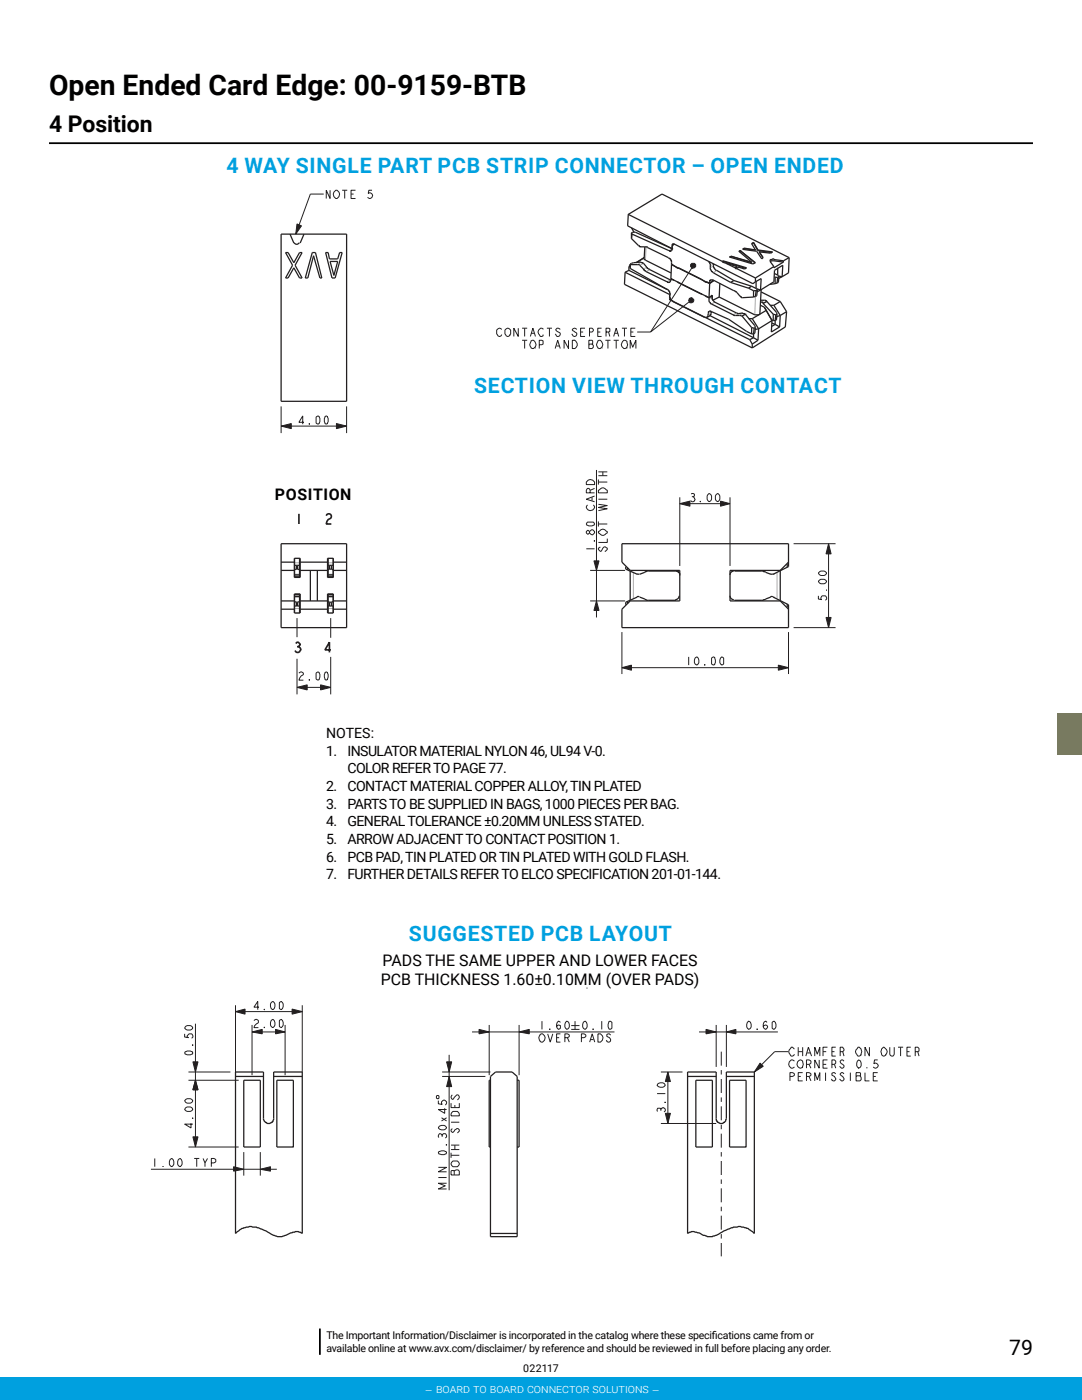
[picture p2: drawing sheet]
<svg xmlns="http://www.w3.org/2000/svg" width="216mm" height="279mm" viewBox="0 0 216 279" stroke-linecap="round" stroke-linejoin="round" font-family="sans-serif">
<path d="M9.8 28.6h196.3" fill="none" stroke="#000" stroke-width=".35"/>
<path d="M211 142.3h4.9v8.3h-4.9z" fill="#787a60"/>
<path d="M137.4 131.1v1.6M138.8 131.2l.3-.1a1.05 1.05 0 0 1 0 1.6l-.3-.1a.94 .94 0 0 1 0-1.4zM140.6 132.6l.1 .1zM142 131.3l.4-.2a1 1 0 0 1 .2 1.4l-.2 .2-.4-.2zM143.8 131.3l.2-.2 .4 .2v1.2l-.4 .2a1 1 0 0 1-.2-1.4z" fill="none" stroke="#231f20" stroke-width=".2"/>
<path d="M155.3 132.7l2 .5-2 .6z" fill="#231f20"/>
<path d="M155.3 132.7l2 .5-2 .6z" fill="none" stroke="#231f20" stroke-width=".2"/>
<path d="M124.1 133.2l1.9-.5v1.1z" fill="#231f20"/>
<path d="M60.7 84.3h-1.1l.8-1.3v1.7M61.7 84.5l.1 .2zM63.1 83.3l.4-.3 .2 .1a1.11 1.11 0 0 1-.2 1.6l-.4-.3zM64.8 83.1l.3-.1 .3 .1a1.11 1.11 0 0 1-.3 1.6l-.3-.2a1.62 1.62 0 0 1 0-1.4zM124.1 133.2l1.9-.5v1.1z" fill="none" stroke="#231f20" stroke-width=".2"/>
<path d="M56.1 85l2-.5v1z" fill="#231f20"/>
<path d="M56.1 85l2-.5v1z" fill="none" stroke="#231f20" stroke-width=".2"/>
<path d="M67.1 84.5l2.1 .5-2.1 .5z" fill="#231f20"/>
<path d="M67.1 84.5l2.1 .5-2.1 .5zM59.6 134.3a.51 .51 0 0 1 .9 0l-.1 .4a1.28 1.28 0 0 0-.8 1h.9M61.7 135.6l.1 .1zM63.1 134.3l.4-.2a1 1 0 0 1 0 1.6l-.4-.2zM64.8 134.2l.3-.1a1 1 0 0 1 0 1.6 1 1 0 0 1-.3-1.4z" fill="none" stroke="#231f20" stroke-width=".2"/>
<path d="M59.3 137.2l2-.5v1z" fill="#231f20"/>
<path d="M59.3 137.2l2-.5v1z" fill="none" stroke="#231f20" stroke-width=".2"/>
<path d="M64 136.7l2 .5-2 .5z" fill="#231f20"/>
<g fill="none" stroke="#231f20" stroke-width=".2">
<path d="M117 96.2a.92 .92 0 0 1 .8-.5 .92 .92 0 0 1 .8 .5v.5h-1.6zM117.8 98.4l-.2-.8-.4-.1-.2 .4v.5h1.6M118.1 99.2v.7M118.6 97.5l-.8 .4M118.6 99l-1.6 .6 1.6 .5M119.4 97.9l.3-.2a.85 .85 0 0 1 1-.2 .85 .85 0 0 1 .5 .9h-1.8zM119.4 95.7v1M119.4 99.6h1.8M119.4 96.2h1.8M119.4 94.9h1.8M119.4 94.2h1.8M120.3 94.2v.7"/>
<path d="M117 109.5h1.6M117.1 104.3l.1-.1h1.2l.2 .4-.1 .2-.4 .2h-.6l-.4-.2-.1-.2zM117.2 100.8a.57 .57 0 0 0-.2 .5 .57 .57 0 0 0 .4 .5l.4 .1a.88 .88 0 0 0 .8-.7l-.2-.4M117.6 106.1l-.2-.3-.4 .3v.3l.2 .2 .4-.2M118.5 108l.1-.1zM119.4 100.6l1.8 .3-1.8 .4 1.8 .2-1.8 .4M119.4 104.1v1M119.4 104.6h1.8M119.4 106.1l.3-.1a.86 .86 0 0 1 .8-.3 .86 .86 0 0 1 .7 .7l-.3 .1a.86 .86 0 0 1-.9 .3 .86 .86 0 0 1-.6-.7zM119.8 109.1l-.4 .3v.3l.4 .3 .2-.1a.9 .9 0 0 1 .8-.8l.4 .3v.3l-.5 .3M121.2 107.5v.8h-1.8M64 136.7l2 .5-2 .5z"/>
<circle cx="118.2" cy="106.2" r=".5"/>
</g>
<path d="M118.5 111.9h1l-.5 1.9z" fill="#231f20"/>
<path d="M118.5 111.9h1l-.5 1.9z" fill="none" stroke="#231f20" stroke-width=".2"/>
<path d="M119 119.9l.5 1.9h-1z" fill="#231f20"/>
<path d="M137.9 98.6l.2-.1 .5 .1v.4l-.3 .1 .3 .3a.46 .46 0 0 1-.2 .6 .46 .46 0 0 1-.6-.1M138.1 99.1h.2M141.4 98.6l.1-.1 .2 .1 .3 .4v.6l-.5 .5-.4-.5v-.6zM142.9 98.7l.4-.2 .3 .5v.6l-.3 .5-.6-.5zM119 119.9l.5 1.9h-1zM139.7 100l.1 .1z" fill="none" stroke="#231f20" stroke-width=".2"/>
<path d="M135.6 100.5l2.1-.5v1z" fill="#231f20"/>
<path d="M135.6 100.5l2.1-.5v1z" fill="none" stroke="#231f20" stroke-width=".2"/>
<path d="M143.8 100l1.9 .5-1.9 .5z" fill="#231f20"/>
<path d="M143.8 100l1.9 .5-1.9 .5zM163.3 118.9v.6l.6 .2-.1-.2 .1-.5 .2-.1h.6l.2 .4v.2l-.2 .3M163.3 116l.5-.4h.6l.5 .4-.5 .5h-.6zM163.3 114.3l.5-.3h.6l.5 .3-.5 .6h-.6zM164.9 117.8h-.1h.1" fill="none" stroke="#231f20" stroke-width=".2"/>
<path d="M164.8 123.2h1l-.5 2.1z" fill="#231f20"/>
<path d="M164.8 123.2h1l-.5 2.1z" fill="none" stroke="#231f20" stroke-width=".2"/>
<path d="M165.3 108.5l.5 2h-1z" fill="#231f20"/>
<path d="M165.3 108.5l.5 2h-1z" fill="none" stroke="#231f20" stroke-width=".2"/>
<path d="M59.6 102.5v2.1M65.1 102.9a.53 .53 0 0 1 .9-.2 .53 .53 0 0 1-.3 .9l-.5 .5-.1 .5h1M59 128.4l.3-.2h.2l.4 .4-.4 .5a.55 .55 0 0 1 .3 .9 .55 .55 0 0 1-.9-.2M59.3 129.1h.2M66 129.7h-1.2l.9-1.5v2" fill="none" stroke="#231f20" stroke-width=".33"/>
<path d="M59.3 44.7l.9 .4-1.2 1.6z" fill="#231f20"/>
<g fill="none" stroke="#231f20" stroke-width=".2">
<path d="M64.6 38.7h-2.7l-2.9 8M65.9 38v1.6l-.8-1.6v1.6M66.7 38.2l.3-.2h.3a.92 .92 0 0 1 .5 .8 .92 .92 0 0 1-.5 .8h-.3l-.4-.4-.1-.5zM68.3 38h1M68.8 38v1.6M70 38.7h.6M70.9 38h-.9v1.6h.9M74.2 38h-.6l-.1 .6 .2-.1 .4 .1 .3 .4-.2 .4a.51 .51 0 0 1-.9 0M59.3 44.7l.9 .4-1.2 1.6zM137.9 59.9l-8.1 6.4M138.3 53.1l-8.5 13.2M100.1 65.8l-.1-.2a.56 .56 0 0 0-.9 .3v.7l.3 .4 .3 .1 .4-.3"/>
<path d="M100.8 65.9l.2-.3a.56 .56 0 0 1 .9 .3v.7l-.5 .5-.4-.1-.2-.4zM101.6 66.9h.1M103.4 65.5v1.6l-.9-1.6v1.6M104.2 65.5h1M104.2 67.9h1M104.7 65.5v1.6M104.7 67.9v1.7M105.8 67.1l.5-1.6 .5 1.6M106 66.5h.6M106 68l.2-.1a.83 .83 0 0 1 .8 .8 .83 .83 0 0 1-.8 .9l-.2-.3a.9 .9 0 0 1 0-1.3zM106.7 69.4h.1M107.6 68.8l.8-.1v-.7l-.8-.1v1.7"/>
<path d="M108.4 65.8v-.2a.7 .7 0 0 0-.9 .3 .7 .7 0 0 0 .1 .9l.3 .3 .5-.1v-.2M109.1 65.5h1M109.6 65.5v1.6M110.8 69.6l.5-1.7 .5 1.7M111 69.1h.7M111.8 65.8l-.6-.3-.3 .3 .3 .3a.57 .57 0 0 1 .5 .3 .57 .57 0 0 1 0 .6l-.5 .1-.4-.5M113.4 67.9v1.7l-.8-1.7v1.7M114.2 67.9a.84 .84 0 0 1 1 .8 .84 .84 0 0 1-1 .9zM114.5 67.9h.1M115.1 65.8l-.1-.2a.49 .49 0 0 0-.8 .2l.1 .2 .8 .5v.3l-.1 .2-.4 .1-.5-.5M115.9 66.3h.5M116.7 65.5h-.8v1.6h.8"/>
<path d="M117.5 67.9h.6l.2 .1-.2 .7 .3 .2v.4l-.3 .3h-.6zM117.5 68.8h.1M117.5 68.7h.6M117.6 66.3h.5l.2-.2 .1-.2-.3-.4h-.5v1.6M119.3 68l.2-.1a.83 .83 0 0 1 .8 .8 .83 .83 0 0 1-.8 .9l-.2-.3a.9 .9 0 0 1 0-1.3zM119.3 66.3h.5M120 69.4h.1M120 65.5h-.7v1.6h.7M120.8 67.9h1M120.9 66.3l.8-.2v-.5l-.8-.1v1.6M121.3 67.9v1.7M121.4 66.3l.3 .8"/>
<path d="M122.4 67.9h1.1M122.4 67.1l.6-1.6 .5 1.6M122.7 66.5h.6M123 67.9v1.7M124.1 65.5h1M124.5 67.9h.2a.86 .86 0 0 1 .5 .9 .86 .86 0 0 1-.7 .8 .92 .92 0 0 1-.5-.9 .92 .92 0 0 1 .5-.8zM124.6 65.5v1.6M125 69.4h.1M125.7 69.6v-1.7l.6 1.4 .6-1.4v1.7M125.9 66.3h.5M126.8 65.5h-.9v1.6h.9M127.1 66.3h2.7"/>
<path d="M56.1 85h13.1M56.1 81.1v5.3M69.2 81.1v5.3M119 93.8v29.4M135.6 99.2v13.8M145.7 99.2v13.8M117.8 119.9h6.9M117.8 113.8h6.9M135.6 100.5h10.1M158.4 108.5h8.3M165.3 108.5v16.8M59.3 137.2h6.7"/>
<path d="M59.3 123.4v3.8M59.3 131.5v7.1M66 123.4v3.9M66 131.1v7.5M124.1 133.2h33.2M124.1 126.1v8.4M157.3 126.1v8.4M158.4 125.3h8.3"/>
</g>
<g fill="none" stroke="#a8aaad" stroke-width=".2">
<path d="M127.9 52.3l-.6 .5M128.4 52.6l-.8 .3M128.9 49.3l-.1 2.6M129 53.3l-.6 .4M129.7 53.8l-.8 .4M133.6 59.5h.1M133.7 55.9l-.6 .3M133.9 59.9h.1M134.1 49.6l-.6 .4M134.4 48.6l-.3 .3M142.1 59.3l-.6 .4M142.2 55.9l-.6 .3"/>
<path d="M142.4 52.7l-.7 .4M142.4 53.1l-.7 .3M143 54l-.6 .5M150.7 59.2l-.1 3.6M152.5 59.9l-.6 .4M154.4 51.8v.3M141.9 62.6l-.7 .4M142 62.2l-.6 .4M142.6 60.3l-.6 .4M146.9 62.5l-.6 .3M147.4 62.6l-.6 .4M148.2 62.5l-.6 .5"/>
<path d="M148.7 62.7l-.8 .4M153 60l-.7 .6M58.8 112.3h1M58.8 111.4h1M58.8 119.2h1M58.8 118.9h1M58.8 114.9h1M58.8 114.6h1M65.5 114.9h1M65.5 114.6h1M65.5 119.2h1M65.5 118.9h1"/>
<path d="M65.5 112.3h1M65.5 111.4h1M126.4 114.3v5.1M155.1 114.3v5.1M58.8 122.3h1M58.8 121.5h1M65.5 122.3h1M65.5 121.5h1"/>
</g>
<g fill="none" stroke="#231f20" stroke-width=".25">
<path d="M56.1 46.7h13.1v33.4h-13.1zM57 50.4h.5l1.1 2 1.2-2h.5l-1.4 2.5 1.4 2.6h-.5l-1.2-2.1-1.1 2.1h-.5l1.4-2.6zM57.9 46.7l.7 1.8M58.7 48.4a.57 .57 0 0 0 .5 .4 .57 .57 0 0 0 .5-.4M60.7 46.7l-.8 1.8M62.3 50.4h.6l1.3 5.1h-.4l-1.2-4.5-1.2 4.5h-.5zM65 50.4h.5l.2 1.3h1.7l.4-1.3h.5l-1.4 5.1h-.7zM65.9 52.2h1.5l-.8 2.8zM124.7 54.3l8.9 4.5M124.7 54.3l-.1 2.4 25.5 12.7M125.4 42.8l18.7 9.4M125.5 54l-.8 .3"/>
<path d="M125.7 53.1l-.2 .1v.8M125.7 52.8h1.6M126 45.5l.5 .8M126 46.5v1.1M126 46.5l.8-.2 7.3 3.3M126 46.5l.1 .2M126 47.6l1.4 1.4M126.1 46.7l-.1 .9M126.1 46.7l7.4 3.3M126.9 52.4l1.6-1-1.5 1M127.6 52.9l.8 .8M127.9 52.3l-1.5 .1-.7 .3v.9l7.4 4.2-7.6-3.8"/>
<path d="M127.9 49.3h.8l-.2 2.2M128.4 52.6l.6 .7M128.8 51.9l5.1 2.6M128.9 54.2l4.2 2M129.2 49.4l4.2 2M129.7 53.8l4 2.1h.2v-.3M133.6 58.8v.7M133.6 58.8h.1M133.7 58.6l-.1 .6M133.9 55.6h.1M133.9 59.9l15.7 7.9M134 52.8l-.1 2.8"/>
<path d="M134 52.4v.4M134 52.8l7.6 3.8M134 52.7l1.3 .9 .1-.2 4.6 2.3 .8 .7M134.1 49.6h.1M134.1 48.9v.7M134.1 49.6l-8.9-4.5 .2-2.3 6.7-4.1 25.4 12.7M134.2 55.9h.3M134.2 55.9l-.3-.3 7.6 3.8M134.2 55.9h.1M134.4 48.6l15.8 8 .5-.4M134.5 48.8l-.1 .1M135.1 56.2l.2 .2"/>
<path d="M135.3 56.4l4.5 2.2M135.3 56.4h.1M139.8 58.6h.3M139.8 58.6h.1M140.7 59l.1 .2M140.8 59.2l.7 .2M140.8 59.2h.1M141 56.2l.6 .3M141 56.2l-.2 .2 .2-.2M141.5 59.4v.3M141.5 59.4l.6-.5v.8M141.6 56.6l-.1 2.8"/>
<path d="M141.6 56.2v.3M141.7 53.1v.3M142 59h.1l-.6 .4M142.2 56.1h.1M142.2 56.1v-.2l4.2 2.1M142.2 56.1l-.6 .4M142.2 56.1l-.6 .5M142.4 54.5l3.4 1.9M142.4 52.7v.4M143 54l3.4 2M143.5 59.3l7.1 3.5M143.5 59.3l-1.3 .6"/>
<path d="M143.6 56.5l-.1 2.8M144.1 52.2v.1l.8 .3M144.3 52.1l-.2 .1M144.3 52.2l-.2 .1M144.3 52l4.7 1.4-.4 .3-1.2-.4-.5 .3M144.3 52.1v.1M144.3 52.2l4.5 1.4M144.9 52.6h.1M144.9 52.6l2.2 .6M144.9 52.6l1.8 .8M145.8 56.4l3.5 1.1M145.9 51.2l-.2 .1"/>
<path d="M145.9 51.2h.1M145.9 51.2l4.1 1.2v-.1M146.4 56l3.6 1.1M146.4 56l-.6 .4M146.7 53.4l.2 .3v-.1M146.7 53.4h.1M146.9 53.6l3.8 1.9M147.1 53.2l-.4 .2M147.1 58.4l.6 .8M147.1 53.2v.1l-.4 .1M147.7 50l2.9 2.4M147.7 50l-.3 .1 2.6 2.2-4.1-1.1"/>
<path d="M147.7 50l-.3 .3M147.7 50l3 2.4-.5 .3-4.7-1.4 .4-.1M147.7 50h.1M148.2 49.8l2.8 .3 1 1.6 .3-.3-.8-1.1M148.5 49.5l-.3 .3M148.5 49.6l-.3 .2M148.5 49.6l2.2 .3M148.5 49.5l2.2 .4M148.5 49.5v.1M149.3 57.5l1.1 .5M150 57.1l1 .5M150 48.6l.7 1.3"/>
<path d="M150 57.1l-.7 .4M150.4 48.5l.8 1.5M150.4 48.4l.8 1.5M150.4 59.3l-2.2 .1M150.4 58h.5M150.4 48.4l-.4 .2M150.4 48.5l-.4 .1M150.4 48.4v.1M150.4 58v1.3M150.7 49.9h.1M150.7 56.2l1.2-.6-.1 2.3M150.7 55.5v.7"/>
<path d="M150.7 59.2l-.3 .1M150.9 58l-.2 1.2M150.9 56.1v1.4M151 57.6l.8 .3M151 57.6l.1 .3M151.1 57.9l-.1 1.1-.3 .2M151.1 57.9l-.2 .1M151.2 49.9l3 .4-.4 .2-2.3-.2M151.2 49.9v.1M151.2 50l2.8 .4M151.5 50.3h.1M151.8 59.9h.7"/>
<path d="M151.8 57.9l-.8 .4M151.9 58.3l3.8 1.9M151.9 57.8l-.3 4.8M153.7 52.2l.7 1M154.4 53.2l-3.7 2.3M154.4 52l1.9 .3-1.9 1.1v-.2M154.4 51.8l1.9 .2M154.5 54.6l.8 .4 .1 .2M154.5 55.2l.2 .1M154.7 56.6l-1 .1M154.7 55.3h.5M154.7 55.3v1.3"/>
<path d="M155.1 56.5l-.4 .1M155.2 53.4v1.4M155.2 55.3l-.1 1.2M155.3 55.1l.8 .1M155.4 55.2l-.2 .1M155.4 55.2l-.1 1.2-.2 .1M156.1 55.2l-.8 .4M156.1 55.2l.1-2.3-1.7 1.1-.1 2.2-2.6 1.7M156.3 52.1v.2M157.5 51.4l-.2 3.1-1.2 .7M157.5 51.4l-1.2 .6M134.2 60.2l6.4 3.1"/>
<path d="M141.4 62.6l-.2 .4M141.6 63l8.8 4.4M141.7 63l-.6 .3M141.9 62.6l.1-.4 3.4 1.5 3.6 2.4 1 .5M142 60.7l4.3 2.1M142.6 60.3l4.3 2.2M146.8 63h.8M147.9 63.1h.2M148.1 63.1l1.9 2.3M148.2 62.5l-.8 .1M148.7 62.7h.1M148.7 62.7l1.9 2.3 .1 .4"/>
<path d="M148.7 62.7l-.6 .4M149.3 63.6h.8M149.6 67.8l.5 .9M150 65.4l.5 .1M150 66.6h.4M150 65.4v1.2M150.1 63.6l1.3 2M150.1 68.7v.7M150.4 67.4l.8 .5M150.4 66.6v.8M150.4 67.4l-.8 .4M150.5 65.5l-.1 1.1"/>
<path d="M150.7 65.4l-.1 1.1-.2 .1M150.7 65.4l-.2 .1M151.2 67.9l-1.1 .8M151.4 65.6l-.8 .2M151.4 65.6l-.2 2.3M151.8 60.3h.1M151.8 60.9l.7 .4M152.3 60.6h.1M152.3 60.6l2 2.1M152.5 61.3l.4 .6M152.5 61.3l1.5 2.7-1.1-2.1M152.9 61.9l-2.8 1.7"/>
<path d="M153 60.2l-.7 .4M153 60v.2M153 60.2l1.9 2.1 .2 .4M153.7 60.9h.7M154 64.5l.7 .2M154.3 62.7l.5 .1M154.3 62.7v1.3M154.4 60.9l1.3 2.1M154.7 64.7l.9 .5M154.7 64.7l-.7 .4M154.8 62.8l-.1 1.9M155.1 62.7l-.2 1.2-.6 .1-.3-.1"/>
<path d="M155.1 62.7l-.3 .1M155.6 65.2l-1.7 1.1 .1-2.3-2.6 1.6M155.7 63l-.8 .2M155.7 60.2l1.3 2M155.7 60.2l-1.3 .7M155.7 63l-.1 2.2M157 62.2l-.3 3-6.6 4.2M157 62.2l-1.3 .8M56.1 119.9h2.7M56.1 108.5h13.1v16.8h-13.1zM56.1 113.8h2.7M56.1 112.2h2.7"/>
<path d="M58.8 118.5h1.1v3.8h-1.1zM58.8 111.4h1.1v3.8h-1.1zM58.8 119h1M58.8 118.7h1M58.8 112.8h1M58.8 115.1h1M58.8 114.7h1M59.1 112.8v.8M59.1 113.6l-.3 .1M59.1 113.6h.3M59.4 112.8v.8M59.4 113.6l.4 .1"/>
<path d="M59.8 111.4v3.8M59.8 118.5v3.8M59.9 119.9h5.5M59.9 113.8h5.5M59.9 112.2h5.5M61.9 113.8v6.1M63.3 113.8v6.1M65.4 118.5h1.1v3.8h-1.1zM65.4 111.4h1.1v3.8h-1.1zM65.5 119h1M65.5 118.7h1M65.5 115.1h1"/>
<path d="M65.5 114.7h1M65.5 111.4v3.8M65.5 118.5v3.8M65.5 112.8h1M65.7 113.6l-.2 .1M65.7 113.6h.4M65.7 112.8v.8M66.1 112.8v.8M66.1 113.6l.4 .1M66.5 119.9h2.7M66.5 113.8h2.7M66.5 112.2h2.7"/>
<path d="M124.9 113.1v.5l2.2 1M125.2 113.3v.4M125.7 114v5.8M127.1 119.1h.5M127.1 119.2l-2.2 1v.5M127.6 114.5h-.5M127.6 114.6l1.4-.6h5.9a.88 .88 0 0 1 .7 .9M127.6 119.2l1.4 .6h5.9M135.5 118.9a.76 .76 0 0 1-.7 .8M145.7 118.9a.76 .76 0 0 0 .7 .8M146.4 114a.77 .77 0 0 0-.7 .7M146.6 114h5.7l1.5 .6"/>
<path d="M153.7 114.5h.5M153.7 119.1h.5M153.8 119.2l-1.5 .6h-5.7M154.3 114.6h.1M154.3 119.2h.1M154.3 114.6l3-1.5v-4.6h-33.2v3.7l1.6 1.6h9.9v6.1h-9.9l-1.6 1.7v3.7h33.2v-4.6l-3-1.5M155.7 114v5.8M157.1 112.6v.6M157.3 112.2l-1.6 1.6h-10v6.1h10l1.6 1.7M56.1 121.6h2.7M58.8 120.1l.3 .1M58.8 120.9h1"/>
<path d="M59.1 120.2v.7M59.1 120.2h.3M59.4 120.2v.7M59.8 120.1l-.4 .1M59.9 121.6h5.5M65.5 120.9h1M65.5 120.1l.2 .1M65.7 120.2h.4M65.7 120.2v.7M66.1 120.2v.7M66.5 121.6h2.7M66.5 120.1l-.4 .1"/>
<path d="M125.2 120.1v.3M157.1 120.6v.6"/>
</g>
<path d="M137.9 52.7l.2-.1 .6 .1a.52 .52 0 0 1-.2 .8 .52 .52 0 0 1-.7-.3z" fill-rule="evenodd" fill="#231f20"/>
<path d="M137.9 52.7l.2-.1 .6 .1a.52 .52 0 0 1-.2 .8 .52 .52 0 0 1-.7-.3z" fill="none" stroke="#231f20" stroke-width=".2"/>
<circle cx="137.9" cy="60" r=".51" fill="#231f20"/>
<g fill="none" stroke="#231f20" stroke-width=".2">
<path d="M50.7 203.7a.51 .51 0 0 1 .9 0 .68 .68 0 0 1-.5 .8l-.4 .6h.9M52.7 205l.1 .1zM54.2 203.6l.3-.2a1.05 1.05 0 0 1 0 1.7l-.3-.1a.94 .94 0 0 1 0-1.4zM55.9 203.6l.2-.2a1.05 1.05 0 0 1 0 1.7l-.4-.3v-1.1z"/>
<circle cx="137.9" cy="60" r=".51"/>
</g>
<g fill="none" stroke="#231f20" stroke-width=".25">
<path d="M127.3 52.8l.3 .1M127.4 49l.2 .3h.3M127.9 52.3l.5 .3M128.4 53.7l.5 .5M128.5 51.5v.3l.3 .1M128.7 49.3h.5v.1M129 53.3l.2 .3 .5 .2M133.1 57.8l.5 .3 .1 .5M133.4 51.4a.97 .97 0 0 1 .6 1M133.6 59.5v.3l.3 .1M133.6 59.2l.1 .5 .5 .5M133.9 55.9l-.3 .5-.5-.2"/>
<path d="M134.1 49.6v.3l-.2 .2-.4-.1M134.4 48.6l-.3 .3M134.6 48.8h-.2l-.3 .5M141.4 52.2l.3 .5v.4M141.5 59.7v.5l.5 .5M141.7 53.4l.3 .8 .4 .3M142.1 59.3v.5l.5 .5M142.2 55.9h-.5l-.1 .3M142.4 53.1l.1 .5 .5 .4M146.4 58l.7 .4M147.7 59.2l.2 .2h.3M152.5 59.9l.5 .1"/>
<path d="M154.4 51.8v-.1l-.6 .1-.1 .4 .1-.2h.6M141.2 63l-.1 .3h-.5M141.9 62.6l-.2 .4M142 62.2l-.1-.1-.5 .1v.4M146.3 62.8l.5 .2M146.9 62.5l.5 .1M147.6 63l.3 .1M148.2 62.5v.1l.5 .1M151.6 62.6l-.1 .2h-.9M151.9 60.3h.2l.2 .3"/>
</g>
<path d="M50.3 205.9l2-.5v.9z" fill="#231f20"/>
<path d="M50.3 205.9l2-.5v.9z" fill="none" stroke="#231f20" stroke-width=".2"/>
<path d="M55 205.4l1.9 .5-1.9 .4z" fill="#231f20"/>
<path d="M51.7 201h-1l.7-1.1v1.6M52.7 201.4l.1 .1zM54.1 200.1l.4-.2a1 1 0 0 1 0 1.6l-.3-.1a1.08 1.08 0 0 1-.1-1.3zM55 205.4l1.9 .5-1.9 .4zM55.7 200.1l.4-.2a1 1 0 0 1 0 1.6l-.4-.2z" fill="none" stroke="#231f20" stroke-width=".2"/>
<path d="M47 201.9l1.9-.5v1z" fill="#231f20"/>
<path d="M47 201.9l1.9-.5v1z" fill="none" stroke="#231f20" stroke-width=".2"/>
<path d="M58.3 201.4l2 .5-2 .5z" fill="#231f20"/>
<path d="M36.8 206.3v.7l.8 .1-.2-.1v-.3l.3-.4h.5a.51 .51 0 0 1 0 .9M37 209.9a1.11 1.11 0 0 1 1.5 .2l-.1 .3a1.11 1.11 0 0 1-1.6-.3zM37.1 204.8l.9-.1 .5 .5-.5 .4h-.6l-.6-.4zM38.5 208.5l-.1 .1zM58.3 201.4l2 .5-2 .5z" fill="none" stroke="#231f20" stroke-width=".2"/>
<path d="M38.5 211.9h1l-.5 2z" fill="#231f20"/>
<path d="M38.5 211.9h1l-.5 2z" fill="none" stroke="#231f20" stroke-width=".2"/>
<path d="M39 215.6l.5 1.9h-1z" fill="#231f20"/>
<path d="M37.1 219.4l.9-.1 .5 .3-.5 .6h-.6l-.6-.6zM39 215.6l.5 1.9h-1zM37.1 221l.9-.1 .5 .5-.5 .4h-.6l-.6-.4zM38.1 224.2v.9l-1.3-.8h1.7M38.5 223.1l-.1 .1z" fill="none" stroke="#231f20" stroke-width=".2"/>
<path d="M39 215.6l.5 1.9h-1z" fill="#231f20"/>
<path d="M39 215.6l.5 1.9h-1z" fill="none" stroke="#231f20" stroke-width=".2"/>
<path d="M38.5 226.9h1l-.5 2z" fill="#231f20"/>
<path d="M30.9 231.2v1.6M32.5 232.8v-.1v.1M33.9 231.4l.4-.2a1.05 1.05 0 0 1 0 1.6l-.2-.1a.96 .96 0 0 1-.2-1.3zM35.6 231.4l.4-.2a1.05 1.05 0 0 1 0 1.6l-.3-.1a.96 .96 0 0 1-.1-1.3zM38.5 226.9h1l-.5 2zM38.7 231.2h1.1M39.3 231.2v1.6M40.5 231.2l.4 .9v.7M41.4 231.2l-.5 .9M42.2 232.1l.7-.1 .2-.6-.4-.2h-.5v1.6" fill="none" stroke="#231f20" stroke-width=".2"/>
<path d="M46.6 232.8l2 .6-2 .3z" fill="#231f20"/>
<path d="M46.6 232.8l2 .6-2 .3z" fill="none" stroke="#231f20" stroke-width=".2"/>
<path d="M51.9 233.4l2.1-.6v.9z" fill="#231f20"/>
<path d="M149.4 203.8l.2 .1a.9 .9 0 0 1-.2 1.5 1 1 0 0 1 0-1.6zM151 205.3l.2 .1zM153.1 204l-.3-.2-.2 .1a.9 .9 0 0 0 .2 1.5 .48 .48 0 0 0 .3-.4 .48 .48 0 0 0-.3-.4l-.4 .1-.1 .2M154.1 204l.4-.2a1.05 1.05 0 0 1 0 1.6l-.4-.2zM51.9 233.4l2.1-.6v.9z" fill="none" stroke="#231f20" stroke-width=".2"/>
<path d="M140.9 205.4l2 .5-2 .4z" fill="#231f20"/>
<path d="M140.9 205.4l2 .5-2 .4z" fill="none" stroke="#231f20" stroke-width=".2"/>
<path d="M144.9 205.9l1.9-.5v.9z" fill="#231f20"/>
<g fill="none" stroke="#231f20" stroke-width=".2">
<path d="M107.8 206.5l.2-.2a.83 .83 0 0 1 .8 .8l-.1 .5-.4 .4-.5-.1-.3-.8zM108.1 203.8v1.6M109.3 206.3l.5 1.7 .5-1.7M109.7 205.3l.1 .1zM111.1 207.1h.5M111.8 206.3h-.7v1.7h.7M111.8 204l-.4-.2a1.05 1.05 0 0 0 0 1.6l.4-.2v-.5l-.4-.1-.3 .3M112.7 207.1l.8-.1 .1-.4-.4-.3h-.5v1.7M113 203.9l.1-.1 .2 .1a.9 .9 0 0 1-.2 1.5 .98 .98 0 0 1-.1-1.5zM113.2 207.1l.4 .9M114 204.7h1.6M114 205.4h1.6"/>
<path d="M114.7 203.8v1.6M116 207.1l.8-.1 .1-.4-.4-.3h-.5v1.7M116.5 203.9l.3-.1a1.05 1.05 0 0 1 0 1.6l-.3-.1a.94 .94 0 0 1 0-1.4zM117.7 208l.5-1.7 .5 1.7M117.8 207.5h.6M118.3 205.3l.1 .1zM119.3 206.3h.5a.92 .92 0 0 1 .5 .9 .92 .92 0 0 1-.5 .8h-.5zM120.1 203.8v1.6M121.5 203.9l.2-.1 .4 .2v1.2l-.4 .2a1.11 1.11 0 0 1-.2-1.5zM121.8 206.6l-.2-.3h-.3l-.2 .2v.3a.7 .7 0 0 1 .6 1.1l-.4 .1-.3-.4M144.9 205.9l1.9-.5v.9z"/>
</g>
<path d="M95.6 205.4l2 .5-2 .4z" fill="#231f20"/>
<path d="M95.6 205.4l2 .5-2 .4z" fill="none" stroke="#231f20" stroke-width=".2"/>
<path d="M103.6 205.9l2-.5v.9z" fill="#231f20"/>
<g fill="none" stroke="#231f20" stroke-width=".2">
<path d="M87.2 218.6l.4 .2-.1 .5-.4-.2zM87.5 219.6v.7l.7 .1a.53 .53 0 0 1 .1-.8 .53 .53 0 0 1 .8 .2 .53 .53 0 0 1-.2 .7M90.3 218.5a.51 .51 0 0 0 0 .9l.8-.9h.3a.57 .57 0 0 1 .2 .6 .57 .57 0 0 1-.3 .4M103.6 205.9l2-.5v.9zM87.5 235h1.6M87.5 233h1.6l-1.6 .9h1.6M87.6 229.8h.1a1 1 0 0 1 1.4 .3 1 1 0 0 1-1.6 0zM87.6 227l-.1-.1a.49 .49 0 0 1 .3-.7l.4 .4 .3-.4h.4a.51 .51 0 0 1 0 .9M87.7 224.7a.9 .9 0 0 1 1.4 .4 1 1 0 0 1-1.6 0zM88.1 223.1l1 .6M88.2 226.6v.3M88.7 221.2v1l-1.2-.8h1.6"/>
<path d="M89.1 223.1l-1 .6M89.1 236.1h-1.6l1.4 .6-1.4 .6h1.6M89.1 228.4l-.1 .1zM90 230.1v1M90 230.6h1.7M90 229.4h1.7M90 228.5h1.7M90 224h1.7M90 220.2v.8h1.7v-.8M90.1 233.6l.5 .1 .4-.2h.4l.3 .2v.8h-1.7v-.8zM90.1 222.1l.3-.3h.9l.4 .5v.4h-1.7zM90.1 232l.3-.3h.9l.1 .1a.57 .57 0 0 1 .2 .6 .57 .57 0 0 1-.3 .4h-.9l-.1-.1a.49 .49 0 0 1-.2-.7z"/>
<path d="M90.3 225.2l-.3 .3v.2l.3 .3 .8-.8h.3l.3 .3v.2l-.4 .4M90.6 233.7v.8M90.8 220.5v.5M90.8 228.5v.9"/>
</g>
<path d="M89.1 211.9h1l-.5 2z" fill="#231f20"/>
<path d="M89.1 211.9h1l-.5 2z" fill="none" stroke="#231f20" stroke-width=".2"/>
<path d="M89.6 214.8l.5 2.1h-1z" fill="#231f20"/>
<path d="M89.6 214.8l.5 2.1h-1zM131.1 218.3h1.7M131.2 216.4a.9 .9 0 0 1 1.6 .2 1 1 0 0 1-1.7 0zM132.8 219.9l-.2 .1zM131.2 221.8l-.1-.1 .1-.5h.5l.2 .2 .1-.2 .4-.2a.49 .49 0 0 1 .4 .7l-.3 .2M131.9 221.4v.3" fill="none" stroke="#231f20" stroke-width=".2"/>
<path d="M133.3 213.9l.5 1.9h-1z" fill="#231f20"/>
<path d="M133.3 213.9l.5 1.9h-1z" fill="none" stroke="#231f20" stroke-width=".2"/>
<path d="M132.8 222.2h1l-.5 2z" fill="#231f20"/>
<path d="M117 197.2h.1M132.8 222.2h1l-.5 2z" fill="none" stroke="#231f20" stroke-width=".2"/>
<path d="M151.7 212.2l.6 .6-1.8 1.1z" fill="#231f20"/>
<g fill="none" stroke="#231f20" stroke-width=".2">
<path d="M37.6 213.9h8.4M37.6 215.6h10M39 204.3v24.6M47 201.9h13.3M47 200.6v13.3M50.3 205.9h6.6M50.3 204.6v10M56.9 204.6v10M60.3 200.6v13.3M88.2 214.8h8.7M88.2 213.9h9.7M89.6 210.5v27"/>
<path d="M94.2 205.9h28.4M97.6 204.6v10M103.6 204.6v10M131.9 213.9h4.3M133.3 213.9v10.3M139.5 205.9h15.7M142.9 204.6v8.3M143.9 209.9v2.8M143.9 213.6v.8M143.9 215.3v2.8M143.9 219v.9M144.9 204.6v8.3"/>
<path d="M151.7 212.2l.6 .6-1.8 1.1zM157.2 209.9h-2.6l-4.1 4M157.6 214.8l.8-.1 .1-.4-.4-.2h-.5v1.6M158.5 209.4l-.4-.4a.9 .9 0 0 0-.7 .9 .9 .9 0 0 0 .7 .9l.4-.4M158.5 211.8a.56 .56 0 0 0-.5-.3 .56 .56 0 0 0-.5 .4l-.1 .5 .4 .7a.49 .49 0 0 0 .7-.2M159.1 211.9l.2-.1a.51 .51 0 0 1 .9 0l.1 .6-.1 .5a.49 .49 0 0 1-.8 .2l-.4-.7zM159.3 209v1.8M159.3 209.9h.9M159.3 214.8h.5M160 213.1h.1M160.2 214.1h-.9v1.6h.9M160.2 209v1.8"/>
<path d="M160.8 210.8l.5-1.8 .6 1.8M160.9 212.4l.8-.1 .1-.5-.4-.3h-.5v1.7M160.9 214.8l.8-.1 .1-.4-.4-.2h-.5v1.6M161.1 210.1h.6M161.4 212.4l.4 .8M161.4 214.8l.4 .9M162.6 210.8v-1.8l.5 1.4 .5-1.4v1.8M162.6 215.7v-1.6l.5 1.4 .5-1.4v1.6M163.5 211.5v1.7l-.9-1.7v1.7M164.2 209.9h.7M164.2 212.4h.7M164.7 214.1v1.6"/>
<path d="M165.1 209h-.9v1.8M165.1 211.5h-.9v1.7h.9M166 212.4h.5l.3-.2v-.4l-.3-.3h-.5v1.7M166 209.9h.5M166.5 212.4l.3 .8M166.8 209h-.8v1.8h.8M166.8 214.3l-.3-.2-.5 .1v.4l.5 .2 .3 .4a.45 .45 0 0 1-.5 .5l-.4-.4M167.6 209.9h.6l.2-.3-.2-.6h-.6v1.8M168.2 209.9l.2 .9M168.4 211.8l-.2-.3h-.3l-.3 .3 .2 .4 .6 .5v.2l-.2 .3h-.3l-.4-.4M168.4 214.3l-.2-.2h-.3l-.3 .2 .8 .9a.45 .45 0 0 1-.5 .5l-.4-.4M169.7 214.1v1.6"/>
<path d="M170.8 214.1h.8l.1 .1-.1 .5 .2 .4v.4l-.2 .2h-.8zM170.8 214.8h.1M170.8 214.7h.8M171.1 211.8l.2-.3 .3 .2a.9 .9 0 0 1-.3 1.5 1 1 0 0 1-.2-1.4zM171.2 209a.9 .9 0 0 1 .8 .9 .9 .9 0 0 1-.8 .9l-.1-.2a.95 .95 0 0 1-.2-1.2zM171.2 213.2h.1M171.7 210.5h.1M172.6 214.1v1.6h.9M173 213.2v-.1v.1M173.5 209v1.8l-.9-1.8v1.8M174.2 214.8h.6M175.1 211.5h-.6l-.1 .8a.53 .53 0 0 1 .7 0 .53 .53 0 0 1 0 .7 .53 .53 0 0 1-.7 .1l-.2-.2"/>
<path d="M175.1 214.1h-.9v1.6h.9M176 209.2l.4-.2a.94 .94 0 0 1 .3 1.6l-.4 .2-.4-.4-.1-.5zM176.7 210.5h.1M177.5 209v1.4l.4 .4h.3l.2-.4v-1.4M179.2 209h1M179.7 209v1.8M181 209.9h.5M181.7 209h-.7v1.8h.7M182.6 209.9l.8-.1v-.6l-.3-.2h-.5v1.8M183.1 209.9l.3 .9M30.1 233.4h25.1M37.6 228.9h10"/>
<path d="M48.6 229.9v4.7M51.9 229.9v4.7M131.9 224.2h11M143.9 220.8v2.8M143.9 224.5v.9M143.9 226.2v2.8M143.9 229.9v.9M143.9 231.7v2.8M143.9 235.4v.9M143.9 237.2v2.7M143.9 240.8v.9M143.9 242.6v2.8"/>
<path d="M143.9 246.3v.9M143.9 248.1v2.6"/>
</g>
<g fill="none" stroke="#231f20" stroke-width=".25">
<path d="M47 214.8h5.6M47 213.9h5.6v9.3a1.22 1.22 0 0 0 .7 1h.5a.9 .9 0 0 0 .8-1v-9.3h5.7v32.3l-.7-.4h-.7l-2.3 .9a1.82 1.82 0 0 1-1.5 0l-3.9-1.8a5.5 5.5 0 0 0-2.7 .3h-.2l-1.3 1zM48.6 215.6h3.3v13.3h-3.3zM54.6 214.8h5.7M55.2 215.6h3.3v13.3h-3.3zM97.9 215.6h-.3v13.3h.3M97.9 214.8l1-.9h3.3l1 .9v32h-5.3zM103.2 215.6h.4v13.3h-.4M137.2 213.9h5.7v9.3a.96 .96 0 0 0 .6 .9l.2 .1 .6-.1a.96 .96 0 0 0 .6-.9v-9.3h5.6v32.3l-1.2-1a5.3 5.3 0 0 0-3-.3l-1.9 .8a4.6 4.6 0 0 1-2.1 1l-.2 .1h-1l-1.9-.8a1.74 1.74 0 0 0-1.9 0l-.1 .2zM137.2 214.8h5.7M138.8 215.6h3.3v13.3h-3.3zM144.9 214.8h5.6"/>
<path d="M145.6 215.6h3.3v13.3h-3.3zM97.9 246.2h5.3"/>
</g>
<path d="M63.8 265.1v5.3" fill="none" stroke="#000" stroke-width=".35"/>
<path d="M0 274.9h215.9v4.5h-215.9z" fill="#00a0df"/>
<text font-size="5.6" x="9.8" y="19">Open Ended Card Edge: 00-9159-BTB</text>
<text font-size="4.6" x="9.8" y="26.4">4 Position</text>
<g font-size="4.2" fill="#00a0df">
<text x="45.2" y="34.5">4 WAY SINGLE PART PCB STRIP CONNECTOR – OPEN ENDED</text>
<text x="94.6" y="78.5">SECTION VIEW THROUGH CONTACT</text>
<text x="81.6" y="187.8">SUGGESTED PCB LAYOUT</text>
</g>
<text font-size="4.2" x="201.4" y="270.4">79</text>
<g font-size="3.2">
<text x="54.9" y="99.8">POSITION</text>
<text x="76" y="196.6">PCB THICKNESS 1.60±0.10MM (OVER PADS)</text>
<text x="76.3" y="192.7">PADS THE SAME UPPER AND LOWER FACES</text>
</g>
<g font-size="2.8">
<text x="65.1" y="147.3">NOTES:</text>
<text x="65.1" y="150.8">1.</text>
<text x="69.3" y="150.8">INSULATOR MATERIAL NYLON 46, UL94 V-0.</text>
<text x="69.3" y="154.3">COLOR REFER TO PAGE 77.</text>
<text x="65.1" y="157.8">2.</text>
<text x="65.1" y="161.4">3.</text>
<text x="69.3" y="157.8">CONTACT MATERIAL COPPER ALLOY, TIN PLATED</text>
<text x="69.3" y="161.4">PARTS TO BE SUPPLIED IN BAGS, 1000 PIECES PER BAG.</text>
<text x="65.1" y="164.9">4.</text>
<text x="69.3" y="164.9">GENERAL TOLERANCE ±0.20MM UNLESS STATED.</text>
<text x="65.1" y="168.4">5.</text>
<text x="65.1" y="172">6.</text>
<text x="69.3" y="168.4">ARROW ADJACENT TO CONTACT POSITION 1.</text>
<text x="69.3" y="172">PCB PAD, TIN PLATED OR TIN PLATED WITH GOLD FLASH.</text>
<text x="65.1" y="175.5">7.</text>
<text x="69.3" y="175.5">FURTHER DETAILS REFER TO ELCO SPECIFICATION 201-01-144.</text>
</g>
<text font-size="2.5" fill="#fff" x="84.8" y="278.4">– board to board connector solutions –</text>
<g font-size="2.1">
<text x="65.1" y="267.2">The Important Information/Disclaimer is incorporated in the catalog where these specif</text>
<text x="65.1" y="269.7">available online at www.avx.com/disclaimer/ by reference and should be reviewed in full before placing any order.</text>
<text x="142.1" y="267.2">ications came from or</text>
<text x="104.4" y="273.8">022117</text>
</g>
</svg>
